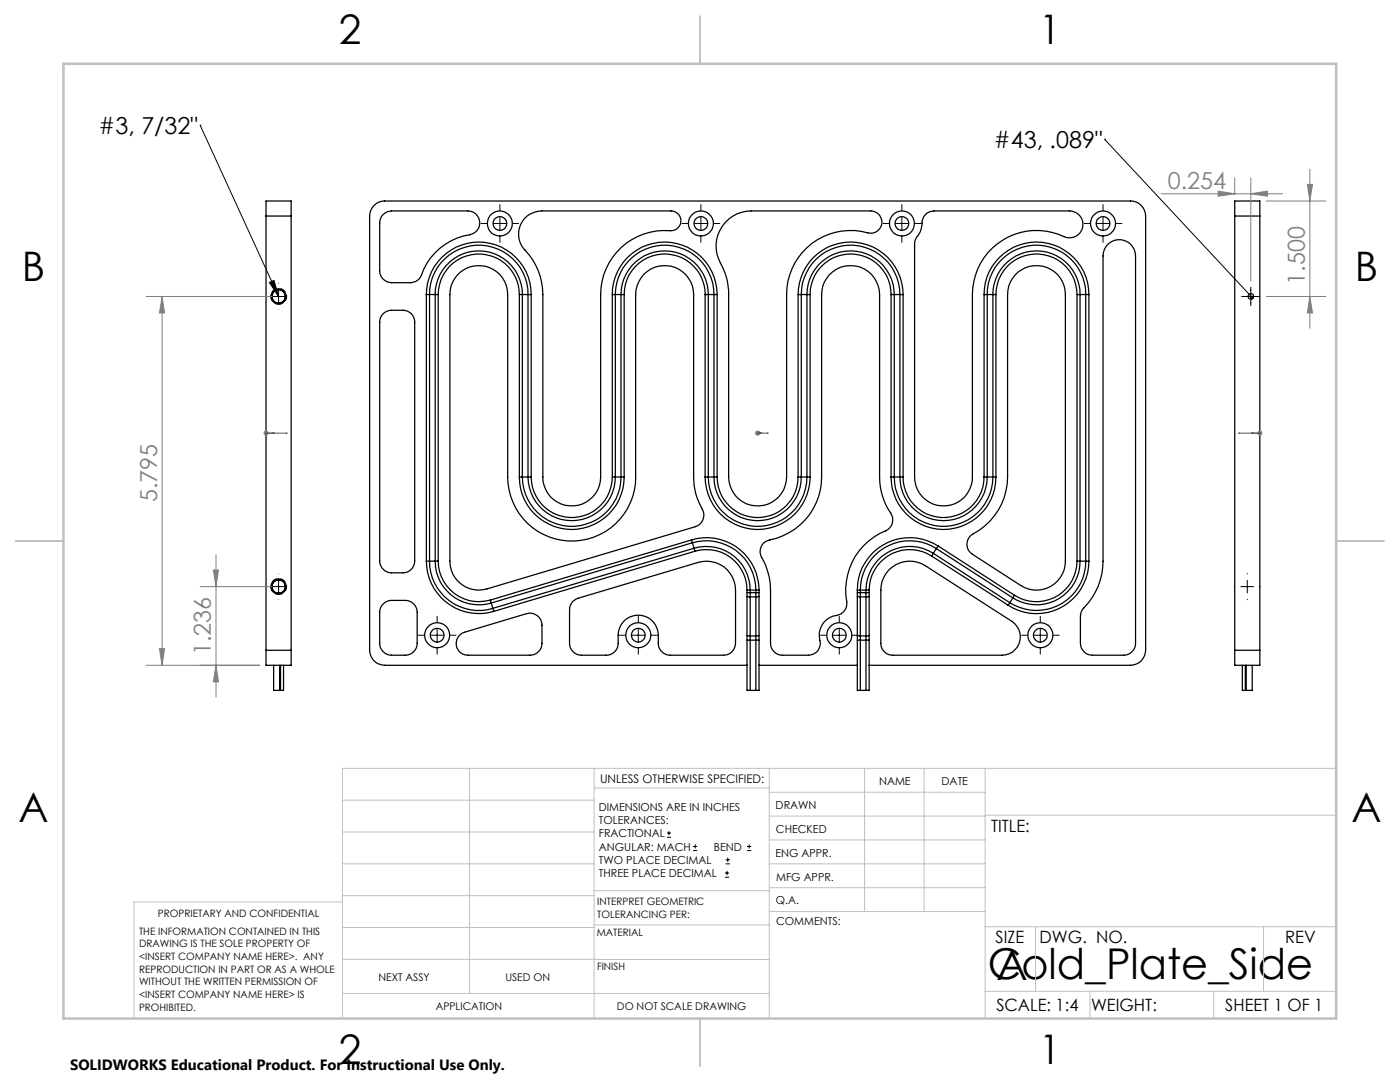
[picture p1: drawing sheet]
<svg xmlns="http://www.w3.org/2000/svg" width="279mm" height="216mm" viewBox="0 0 279 216" stroke-linecap="round" stroke-linejoin="round" font-family="sans-serif">
<g fill="none" stroke="#000" stroke-width=".25">
<path d="M53.1 43.1v-3h5v3M53.1 43.1h5M53.1 43.1v86.7M55.6 57.8l-.5 .1M56.9 59.6a1.34 1.34 0 0 1-2.2 .5 1.34 1.34 0 0 1 .3-2.2 1.34 1.34 0 0 1 1.9 1.1l-.1 .7M56.9 58.7v.1M58.1 43.1v86.7M76.5 42.8a2.31 2.31 0 0 1 1.6-.7h15.3a2.4 2.4 0 0 1 2.3 2.2 2.4 2.4 0 0 1-2 2.5 12.5 12.5 0 0 0-9.9 8.7l-.8 .7-.7 .2h-4.2a2.41 2.41 0 0 1-2.3-2.4v-9.5a2.31 2.31 0 0 1 .7-1.7zM85.1 58.8a10.5 10.5 0 0 1 10.4-10.5 10.5 10.5 0 0 1 10.5 10.5M85.1 58.8h.6M85.1 58.8v53.2M85.7 58.8a9.8 9.8 0 0 1 9.8-9.9 9.8 9.8 0 0 1 9.9 9.9"/>
<path d="M85.7 58.8h1.2M85.7 58.8v53.2M86.9 58.8h.6M86.9 58.8a8.7 8.7 0 0 1 8.6-8.7 8.7 8.7 0 0 1 8.7 8.7M86.9 58.8v53.2M87.5 58.8a8.1 8.1 0 0 1 8-8.1 8.1 8.1 0 0 1 8.1 8.1M87.5 58.8v53.2M91.3 54.8a5.8 5.8 0 0 1 6.4-1.4 5.8 5.8 0 0 1 3.6 5.4v36.4a12.8 12.8 0 0 0 12.8 12.8 12.8 12.8 0 0 0 12.8-12.8v-36.4a5.8 5.8 0 0 1 5.7-5.8 5.8 5.8 0 0 1 5.8 5.8v36.4a13.4 13.4 0 0 0 2 6.9 2.42 2.42 0 0 1-1.6 3l-41.6 12.4a5.8 5.8 0 0 1-7.4-5.5v-53.2a5.6 5.6 0 0 1 1.5-4zM103.6 58.8h.6M103.6 58.8v36.4M104.2 58.8h1.2M104.2 58.8v36.4"/>
<path d="M104.7 43.6a4.8 4.8 0 0 1 3.4-1.5h25.8a1.98 1.98 0 0 1 2 2 1.98 1.98 0 0 1-2.1 1.9 12.8 12.8 0 0 0-13.9 12.8v36.4a5.8 5.8 0 0 1-5.8 5.7 5.8 5.8 0 0 1-5.8-5.7v-36.4a13.2 13.2 0 0 0-4-9.5 4.7 4.7 0 0 1 .4-5.7zM105.4 58.8h.6M105.4 58.8v36.4M106 58.8v36.4M122.2 58.8a10.5 10.5 0 0 1 10.5-10.5 10.5 10.5 0 0 1 10.4 10.5M122.2 58.8h.6M122.2 58.8v36.4M122.8 58.8a9.8 9.8 0 0 1 9.8-9.9 9.8 9.8 0 0 1 9.9 9.9M122.8 58.8h1.1M122.8 58.8v36.4M123.9 58.8h.7M123.9 58.8a8.7 8.7 0 0 1 8.7-8.7 8.7 8.7 0 0 1 8.8 8.7"/>
<path d="M123.9 58.8v36.4M124.6 58.8a8.1 8.1 0 0 1 8-8.1 8.1 8.1 0 0 1 8.1 8.1M124.6 58.8v36.4M140.7 58.8h.7M140.7 58.8v36.4M141.4 58.8h1.1M141.4 58.8v36.4M142.5 58.8h.6M142.5 58.8v36.4M143.1 58.8v36.4M144.7 44.4a6.9 6.9 0 0 1 5.2-2.3h23.9a2.23 2.23 0 0 1 2.2 2.5 2.23 2.23 0 0 1-2.8 1.9 12.7 12.7 0 0 0-16.2 12.3v36.4a5.8 5.8 0 0 1-5.8 5.7 5.8 5.8 0 0 1-5.8-5.7v-36.4a13.5 13.5 0 0 0-2-7.2 6.9 6.9 0 0 1 1.3-7.2zM159.3 58.8a10.5 10.5 0 0 1 10.5-10.5 10.5 10.5 0 0 1 10.4 10.5"/>
<path d="M159.3 58.8h.6M159.3 58.8v36.4M159.9 58.8a9.8 9.8 0 0 1 9.9-9.9 9.8 9.8 0 0 1 9.8 9.9M159.9 58.8h1.1M159.9 58.8v36.4M161 58.8h.7M161 58.8a8.7 8.7 0 0 1 8.8-8.7 8.7 8.7 0 0 1 8.7 8.7M161 58.8v36.4M161.7 58.8a8.1 8.1 0 0 1 8.1-8.1 8.1 8.1 0 0 1 8 8.1M161.7 58.8v36.4M165.5 54.8a5.8 5.8 0 0 1 6.4-1.4 5.8 5.8 0 0 1 3.6 5.4v36.4a13.5 13.5 0 0 0 2.5 7.7 2.37 2.37 0 0 1-1.3 3 12.9 12.9 0 0 0-7.7 14.6 2.67 2.67 0 0 1-2.8 2.4 4.1 4.1 0 0 0-2.5 5.4 2.37 2.37 0 0 1-2.4 2.4h-5.1a2.41 2.41 0 0 1-2.4-2.3v-10.6a14.1 14.1 0 0 0-2-7 2.36 2.36 0 0 1 1.8-3.1 12.8 12.8 0 0 0 10.4-12.5v-36.4a5.6 5.6 0 0 1 1.5-4zM177.8 58.8h.7"/>
<path d="M177.8 58.8v36.4M178.5 58.8h1.1M178.5 58.8v36.4M179.6 58.8h.6M179.6 58.8v36.4M180.2 58.8v36.4M184.7 42.8a2.55 2.55 0 0 1 1.7-.7h27a2.69 2.69 0 0 1 2.7 3.3 2.69 2.69 0 0 1-3.8 1.8 12.8 12.8 0 0 0-18.2 11.6v36.4a5.8 5.8 0 0 1-5.8 5.7 5.8 5.8 0 0 1-5.8-5.7v-46.5a3.2 3.2 0 0 1 1-2.1l.4-1 .1-1.1a2.48 2.48 0 0 1 .7-1.7zM196.4 58.8a10.5 10.5 0 0 1 10.5-10.5 10.5 10.5 0 0 1 10.4 10.5M196.4 58.8h.6M196.4 58.8v36.4M197 58.8a9.8 9.8 0 0 1 9.9-9.9 9.8 9.8 0 0 1 9.8 9.9M197 58.8h1.2"/>
<path d="M197 58.8v36.4M198.2 58.8h.6M198.2 58.8a8.7 8.7 0 0 1 8.7-8.7 8.7 8.7 0 0 1 8.6 8.7M198.2 58.8v36.4M198.8 58.8a8.1 8.1 0 0 1 8.1-8.1 8.1 8.1 0 0 1 8 8.1M198.8 58.8v36.4M202.6 54.8a5.8 5.8 0 0 1 6.4-1.4 5.8 5.8 0 0 1 3.6 5.4v53.2a5.8 5.8 0 0 1-8.9 4.8l-9.6-6.2a2.36 2.36 0 0 1 .1-4.1 12.8 12.8 0 0 0 6.9-11.3v-36.4a5.6 5.6 0 0 1 1.5-4zM214.9 58.8h.6M214.9 58.8v53.2M215.5 58.8h1.2M215.5 58.8v53.2M216.7 58.8h.6"/>
<path d="M216.7 58.8v53.2M217.3 58.8v53.2M221.2 48.6a3.3 3.3 0 0 1 3.5-.5 3.3 3.3 0 0 1 1.9 3v77.3a2.41 2.41 0 0 1-2.3 2.3h-6.3a2.41 2.41 0 0 1-2.4-2.3v-5.5a2.31 2.31 0 0 1 .7-1.6 13.2 13.2 0 0 0 3.8-9.3v-60.9a3.3 3.3 0 0 1 1.1-2.5zM246.4 43.1v-3h5v3M246.4 43.1h5M246.4 43.1v86.7M251.4 43.1v86.7M55.9 60.5h.1M76.5 62.6a2.48 2.48 0 0 1 1.6-.7h2.3a2.29 2.29 0 0 1 2.4 2.4v47.6a2.35 2.35 0 0 1-2.4 2.4h-2.3a2.41 2.41 0 0 1-2.3-2.4v-47.6a2.31 2.31 0 0 1 .7-1.7zM103.6 95.2a10.5 10.5 0 0 0 10.5 10.5 10.5 10.5 0 0 0 10.5-10.5M103.6 95.2h.6M104.2 95.2a9.8 9.8 0 0 0 9.9 9.8 9.8 9.8 0 0 0 9.8-9.8"/>
<path d="M104.2 95.2h1.2M105.4 95.2a8.7 8.7 0 0 0 8.7 8.7 8.7 8.7 0 0 0 8.7-8.7M105.4 95.2h.6M106 95.2a8.1 8.1 0 0 0 8.1 8.1 8.1 8.1 0 0 0 8.1-8.1M122.2 95.2h.6M122.8 95.2h1.1M123.9 95.2h.7M140.7 95.2a10.5 10.5 0 0 0 10.5 10.5 10.5 10.5 0 0 0 10.5-10.5M140.7 95.2h.7M141.4 95.2a9.8 9.8 0 0 0 9.8 9.8 9.8 9.8 0 0 0 9.8-9.8M141.4 95.2h1.1M142.5 95.2a8.7 8.7 0 0 0 8.7 8.7 8.7 8.7 0 0 0 8.7-8.7"/>
<path d="M142.5 95.2h.6M143.1 95.2a8.1 8.1 0 0 0 8.1 8.1 8.1 8.1 0 0 0 8.1-8.1M159.3 95.2h.6M159.9 95.2h1.1M161 95.2h.7M177.8 95.2a10.5 10.5 0 0 0 10.5 10.5 10.5 10.5 0 0 0 10.5-10.5M177.8 95.2h.7M178.5 95.2a9.8 9.8 0 0 0 9.8 9.8 9.8 9.8 0 0 0 9.9-9.8M178.5 95.2h1.1M179.6 95.2a8.7 8.7 0 0 0 8.7 8.7 8.7 8.7 0 0 0 8.7-8.7M179.6 95.2h.6M180.2 95.2a8.1 8.1 0 0 0 8.1 8.1 8.1 8.1 0 0 0 8.1-8.1"/>
<path d="M196.4 95.2h.6M197 95.2h1.2M198.2 95.2h.6M55.6 115.7l-.5 .1M55.9 118.4h.1M56.9 117.5a1.34 1.34 0 0 1-2.2 .5 1.34 1.34 0 0 1 .3-2.2 1.34 1.34 0 0 1 1.9 1.1l-.1 .7M56.9 116.6v.1M85.1 112a10.5 10.5 0 0 0 13.5 10M85.1 112h.6M85.7 112a9.8 9.8 0 0 0 12.7 9.4M85.7 112h1.2M86.9 112h.6"/>
<path d="M86.9 112a8.7 8.7 0 0 0 11.1 8.3M87.5 112a8.1 8.1 0 0 0 10.4 7.7M97.9 119.7l.1 .6M114.4 119.9l1-.5 23.9-7.2a5.8 5.8 0 0 1 7.5 5.6v10.6a2.41 2.41 0 0 1-2.4 2.3h-10.6a2.41 2.41 0 0 1-2.4-2.3 4.9 4.9 0 0 0-1.6-4.9 4 4 0 0 0-4.2-.3 4 4 0 0 0-2.2 3.6 3.7 3.7 0 0 1-.7 3.2 2.31 2.31 0 0 1-1.7 .7h-5a2.41 2.41 0 0 1-2.3-2.3v-6.7l.1-.8zM138 107.7a10.4 10.4 0 0 1 13.5 10.1M138 107.7l.2 .6M138 107.7l-40.1 12M138.2 108.3a9.9 9.9 0 0 1 12.6 9.5M138.2 108.3l.3 1.1M138.2 108.3l-40.2 12M138.5 109.4a8.7 8.7 0 0 1 11.2 8.4M138.5 109.4l.2 .6"/>
<path d="M138.5 109.4l-40.1 12M138.7 110a8.1 8.1 0 0 1 10.4 7.8M138.7 110l-40.1 12M149.1 118.3h.6M149.1 117.8h.6M149.1 119l.6 .1M149.1 117.8v20h.6M149.7 118.3v.8M149.7 117.8v.5M149.7 119.1v7.8M149.7 117.8h1.1M149.7 118.3h1.1"/>
<path d="M149.7 119.1h1.1M150.8 117.8h.7M150.8 118.3h.7M150.8 118.3v.8M150.8 117.8v.5M150.8 119.1v7.8M151.5 119l-.7 .1M151.5 117.8v20h-.7M171.1 117.8h.6M171.1 118.3h.6M171.1 119l.6 .1M171.1 117.8v20h.6"/>
<path d="M171.7 118.3v.8M171.7 117.8h1.1M171.7 118.3h1.1M171.7 117.8v.5M171.7 119.1v7.8M171.7 119.1h1.1M172.8 118.3v.8M172.8 118.3h.7M172.8 117.8h.7M172.8 117.8v.5M172.8 119.1v7.8M173.5 119l-.7 .1"/>
<path d="M173.5 117.8v20h-.7M177.4 113.7a5.8 5.8 0 0 1 7.3-.8l17.3 11.1a3.7 3.7 0 0 1 1.5 4.1 3.7 3.7 0 0 1-3.5 2.6h-21.8a2.35 2.35 0 0 1-2.4-2.3v-10.6a5.6 5.6 0 0 1 1.6-4.1zM185.9 110.9a8.1 8.1 0 0 0-12.4 6.9M185.9 110.9l15.3 9.9M186.3 110.4a8.7 8.7 0 0 0-13.5 7.4M186.3 110.4l-.4 .5M186.3 110.4l15.2 9.9M186.9 109.5a9.9 9.9 0 0 0-15.2 8.3M186.9 109.5l15.2 9.8M186.9 109.5l-.6 .9M187.2 108.9a10.5 10.5 0 0 0-16.1 8.9M187.2 108.9l-.3 .6"/>
<path d="M187.2 108.9l15.3 9.9M202.1 119.3l-.6 1M202.5 118.8l-.4 .5M214.9 112a8.1 8.1 0 0 1-12.4 6.8M214.9 112h.6M215.5 112a8.7 8.7 0 0 1-13.4 7.3M215.5 112h1.2M216.7 112a9.8 9.8 0 0 1-15.2 8.3M216.7 112h.6M217.3 112a10.4 10.4 0 0 1-16.1 8.8M53.1 129.8v3h5v-3M53.1 129.8h5"/>
<path d="M54.6 132.8v5h1.2M55.8 137.8h.2M55.8 132.8v5M56 132.8v5M56.6 132.8v5h-.6M76.5 120.5a2.31 2.31 0 0 1 1.6-.7h2.8a2.41 2.41 0 0 1 2.4 2.4v6.2a2.41 2.41 0 0 1-2.4 2.3h-2.8a2.41 2.41 0 0 1-2.3-2.3v-6.2a2.31 2.31 0 0 1 .7-1.7zM91.8 126.7l.9-.5 12.4-3.8a2.4 2.4 0 0 1 3.1 2.3v3.7a2.41 2.41 0 0 1-2.4 2.3h-12.4a2.32 2.32 0 0 1-2.2-1.4 2.32 2.32 0 0 1 .6-2.6zM98 120.3l.4 1.1M98.4 121.4l.2 .6M149.1 132.8h-72.3a3 3 0 0 1-3-3v-86.7a3 3 0 0 1 3-3h148.8a3 3 0 0 1 3 3v86.7a3 3 0 0 1-3 3h-52.1M149.1 126.8l.6 .1M149.1 127.7h.6"/>
<path d="M149.7 126.9v.8M149.7 127.7v10.1M149.7 126.9h1.1M149.7 127.7h1.1M149.7 137.8h1.1M150.8 127.7h.7M150.8 126.9v.8M150.8 127.7v10.1M151.5 126.8l-.7 .1M151.5 132.8h19.6M171.1 126.8l.6 .1M171.1 127.7h.6"/>
<path d="M171.7 126.9v.8M171.7 127.7v10.1M171.7 126.9h1.1M171.7 127.7h1.1M171.7 137.8h1.1M172.8 126.9v.8M172.8 127.7h.7M172.8 127.7v10.1M173.5 126.8l-.7 .1M201.5 120.3l-.3 .5M246.4 129.8v3h5v-3M246.4 129.8h5"/>
<path d="M247.9 132.8v5h.6M248.5 137.8h.2M248.5 132.8v5M248.7 132.8v5M249.9 132.8v5h-1.2"/>
<circle cx="55.6" cy="59.2" r="1.51"/>
<circle cx="55.6" cy="59.1" r="1.35"/>
<circle cx="99.7" cy="44.6" r="2.5"/>
<circle cx="99.8" cy="44.6" r="1.38"/>
<circle cx="139.9" cy="44.6" r="1.38"/>
<circle cx="139.9" cy="44.6" r="2.5"/>
<circle cx="180" cy="44.6" r="1.37"/>
<circle cx="180" cy="44.6" r="2.5"/>
<circle cx="220.1" cy="44.6" r="1.38"/>
<circle cx="220.1" cy="44.6" r="2.51"/>
<circle cx="249.6" cy="59.2" r=".57"/>
<circle cx="55.6" cy="117" r="1.51"/>
<circle cx="55.6" cy="117.1" r="1.34"/>
<circle cx="87.2" cy="126.8" r="1.37"/>
<circle cx="87.3" cy="126.8" r="2.5"/>
<circle cx="127.4" cy="126.7" r="1.38"/>
<circle cx="127.4" cy="126.7" r="2.51"/>
<circle cx="167.5" cy="126.8" r="1.37"/>
<circle cx="167.5" cy="126.8" r="2.5"/>
<circle cx="207.6" cy="126.8" r="2.5"/>
<circle cx="207.6" cy="126.7" r="1.38"/>
</g>
<g fill="none" stroke="#000" stroke-width=".2">
<path d="M39.9 25h.1M39.9 25l15.7 34.2M220.5 27.8h.1M220.5 27.8l29.4 31.5M53 59.2h.1M53.8 56.4l.9-.4 .9 3.2zM54.3 59.2h2.6M55.6 56.5v.1M55.6 57.9v2.5M58.1 59.2h.1M96 44.6h1.2M98.5 44.6h2.5"/>
<path d="M99.8 40.8v1.3M99.8 43.3v2.6M99.8 47.1v1.3M102.3 44.6h1.2M136.1 44.6h1.2M138.6 44.6h2.5M139.9 40.8v1.3M139.9 43.3v2.6M139.9 47.1v1.3M142.4 44.6h1.3M176.2 44.6h1.2M178.7 44.6h2.6"/>
<path d="M180 40.8v1.3M180 43.3v2.6M180 47.1v1.3M182.5 44.6h1.3M216.4 44.6h1.2M218.9 44.6h2.5M220.1 40.8v1.3M220.1 43.3v2.6M220.1 47.1v1.3M222.7 44.6h1.2M247.8 59.2h3.7M249.6 57.3v3.7"/>
<path d="M55.6 61.7v.1M53 117.1h.1M54.3 117.1h2.6M55.6 114.4v.1M55.6 115.8v2.5M55.6 119.6v.1M58.1 117.1h.1M246.3 117.1h.1M247.6 117.1h2.6M248.9 114.4v.1M248.9 115.8v2.5M248.9 119.6v.1"/>
<path d="M251.5 117.1h.1M83.5 126.8h1.2M86 126.8h2.5M87.2 123v1.2M87.2 125.5v2.5M87.2 129.3v1.2M89.8 126.8h1.2M123.6 126.8h1.2M126.1 126.8h2.6M127.4 123v1.2M127.4 125.5v2.5M127.4 129.3v1.2"/>
<path d="M129.9 126.8h1.3M163.7 126.8h1.3M166.2 126.8h2.6M167.5 123v1.2M167.5 125.5v2.5M167.5 129.3v1.2M170 126.8h1.3M203.9 126.8h1.2M206.3 126.8h2.6M207.6 123v1.2M207.6 125.5v2.5M207.6 129.3v1.2"/>
<path d="M210.1 126.8h1.3M133.1 167.1h.8M133.1 166.2h.8M133.5 165.8v.9M138.3 169.7h.8M138.3 168.9h.8M138.7 168.5v.8M144.7 175h.8M144.7 174.2h.8M144.8 172.4h.9M144.8 171.6h.9M145.1 173.8v.8"/>
<path d="M145.2 171.1v.9M149.1 169.7h.8M149.1 168.9h.8M149.5 168.5v.8"/>
</g>
<g fill="none" stroke="#00f" stroke-width=".2">
<path d="M53.1 86.4h.1zM53.1 86.4h.1M53.1 86.4h4.2M54.8 86.4h-.4h.4M57.3 86.4h-.2h.2M151.1 86.4h.2zM151.2 86.4h.1zM151.2 86.4h.1M151.2 86.4h2.1M152 86.4h-.4h.4M153.3 86.4h-.2h.2M247.2 86.4h.2h-.2"/>
<path d="M247.2 86.4h4.2M249.7 86.4h.5h-.5M251.3 86.4h.2zM251.4 86.4h.1zM251.4 86.4h.1"/>
</g>
<g fill="none" stroke="#808080" stroke-width=".2">
<path d="M231.7 38.7h24.3M243.1 38.1l3.3 .6-3.3 .5zM246.4 35.5v3.3M249.6 38.7l3.3-.6v1.1zM249.6 35.5v20.6M260.9 36.8h1l-.5 3.3zM261.4 33.8v31.7M29.2 59.2h25.1M32.3 59.2l.5 3.2h-1zM32.3 59.2v73.6M252.7 40.1h11.9M252.7 59.2h11.9"/>
<path d="M261.4 59.2l.5 3.2h-1zM52.6 86.4h1M52.7 86.1l.7 .7M53.1 85.9v1M53.4 86.1l-.7 .7M150.7 86.4h1M150.8 86.1l.8 .7M151.2 85.9v1M151.6 86.1l-.8 .7M250.9 86.4h1M251.1 86.1l.7 .7M251.4 85.9v1"/>
<path d="M251.8 86.1l-.7 .7M39.9 117.1h14.4M42.6 113.7h1l-.5 3.4zM43.1 110.7v28.4M29.2 132.8h22.6M31.8 129.4h1l-.5 3.4zM43.1 132.8l.5 3.3h-1z"/>
</g>
<path d="M55.6 60.7a1.59 1.59 0 0 1-1.4-2.3 1.59 1.59 0 0 1 2.7-.2 1.59 1.59 0 0 1-1.1 2.5h-.2M55.6 118.6a1.59 1.59 0 0 1-1.4-2.3 1.59 1.59 0 0 1 2.7-.2 1.59 1.59 0 0 1-1.1 2.5h-.2" fill="none" stroke="#000" stroke-width=".2" stroke-dasharray="1.3 .6" stroke-dashoffset=".4" stroke-linecap="butt"/>
<g fill="none" stroke="#c0c0c0" stroke-width=".2">
<path d="M68.3 159.7h50.3M93.7 153.3v44.9M118.6 153.3v49.9M118.6 157.2h34.9M153.5 153.3v49.9M153.5 158.1h43.1M172.5 153.3v28.6M184.4 153.3v28.6M196.6 153.3v49.9M266.7 153.3h-198.4v49.9M68.3 178.7h50.3M68.3 172.4h50.3"/>
<path d="M68.3 166h50.3M68.3 180h-41.6v23.2M118.6 177.7h35M153.5 167.6h43.1M153.5 162.8h43.1M153.5 172.4h43.1M153.5 177.1h43.1M196.6 162.7h70.1M68.3 198.2h85.2M68.3 191.4l85.2 .1M68.3 185.1h50.3M118.6 184.6h35"/>
<path d="M153.6 181.9h43M196.6 197.8h70.1M196.6 184.9h70.1M206.7 184.9v12.9M217.5 197.8v5.4M242.2 197.8v5.4M252.2 184.9v12.9"/>
</g>
<path d="M139.7 3.2v9.5M3.1 107.9h9.6M266.7 107.9h9.5M139.7 203.2v9.6" fill="none" stroke="#c0c0c0" stroke-width=".25"/>
<path d="M12.7 12.7h254v190.5h-254z" fill="none" stroke="#c0c0c0" stroke-width=".5"/>
<g fill="#00f">
<path d="M153.1 86.4h.2zM151.2 86.4h.1zM151.6 86.4h.4zM151.1 86.4h.2zM53.1 86.4h.1zM57.1 86.4h.2z"/>
<path d="M251.3 86.4h.2zM249.7 86.4h.5z"/>
<path d="M251.4 86.4h.1zM247.2 86.4h.2z"/>
<path d="M53 86.4h.2zM54.4 86.4h.4z"/>
</g>
<path d="M249.6 59.1h.1a.33 .33 0 0 1 .4 0 .33 .33 0 0 1 0 .5l-.2-.3 .2 .3a.34 .34 0 0 1-.5 0 .34 .34 0 0 1 0-.5z" fill="#000"/>
<g fill="#808080">
<path d="M249.6 38.7l3.3-.6v1.1zM243.1 38.1l3.3 .6-3.3 .5z"/>
<path d="M43.1 132.8l.5 3.3h-1zM42.6 113.7h1l-.5 3.4zM31.8 129.4h1l-.5 3.4zM32.3 59.2l.5 3.2h-1zM261.4 59.2l.5 3.2h-1zM260.9 36.8h1l-.5 3.3z"/>
</g>
<path d="M53.8 56.4l.9-.4 .9 3.2z" fill="#000"/>
<g font-size="8.5">
<text x="197.1" y="195.4">Cold_Plate_Side</text>
<text x="198.9" y="195.5">A</text>
</g>
<g font-size="8.1">
<text x="67.6" y="8.9">2</text>
<text x="207.3" y="8.9">1</text>
<text x="4.4" y="56.2">B</text>
<text x="270.4" y="56.2">B</text>
<text x="3.7" y="164.1">A</text>
<text x="269.7" y="164.1">A</text>
<text x="67.6" y="212.4">2</text>
<text x="207.3" y="212.4">1</text>
</g>
<g font-size="4.7">
<text x="19.7" y="26.7">#3, 7/32&quot;</text>
<text x="198.4" y="29.5">#43, .089&quot;</text>
</g>
<g font-size="4.7" fill="#808080">
<text x="233.1" y="37.6">0.254</text>
<text x="260.4" y="56.8" transform="rotate(-90 260.4 56.8)">1.500</text>
<text x="31.3" y="100.2" transform="rotate(-90 31.3 100.2)">5.795</text>
<text x="42.1" y="130.7" transform="rotate(-90 42.1 130.7)">1.236</text>
</g>
<g font-size="3.4">
<text x="197.8" y="166">TITLE:</text>
<text x="198.7" y="188.1">SIZE</text>
<text x="207.5" y="188.1">DWG. NO.</text>
<text x="256.5" y="188.2">REV</text>
<text x="198.8" y="201.7">SCALE: 1:4</text>
<text x="217.7" y="201.8">WEIGHT:</text>
<text x="244.5" y="201.7">SHEET 1 OF 1</text>
</g>
<text font-size="3" x="14" y="213.5">SOLIDWORKS Educational Product. For Instructional Use Only.</text>
<text font-size="2.4" x="119.8" y="156.2">UNLESS OTHERWISE SPECIFIED:</text>
<g font-size="2.2">
<text x="119.5" y="161.8">DIMENSIONS ARE IN INCHES</text>
<text x="154.8" y="161.4">DRAWN</text>
<text x="175.4" y="156.6">NAME</text>
<text x="187.9" y="156.7">DATE</text>
<text x="119.5" y="164.4">TOLERANCES:</text>
<text x="119.5" y="167.1">FRACTIONAL</text>
<text x="154.9" y="166.3">CHECKED</text>
<text x="119.5" y="169.7">ANGULAR: MACH</text>
<text x="119.5" y="172.4">TWO PLACE DECIMAL</text>
<text x="142.5" y="169.7">BEND</text>
<text x="154.8" y="170.9">ENG APPR.</text>
<text x="119.5" y="175">THREE PLACE DECIMAL</text>
<text x="154.9" y="175.7">MFG APPR.</text>
<text x="154.9" y="180.4">Q.A.</text>
<text x="154.9" y="184.6">COMMENTS:</text>
</g>
<g font-size="2.1">
<text x="75.5" y="195.7">NEXT ASSY</text>
<text x="100.9" y="195.7">USED ON</text>
<text x="86.9" y="201.5">APPLICATION</text>
<text x="123.1" y="201.6">DO NOT SCALE DRAWING</text>
</g>
<g font-size="2">
<text x="31.5" y="182.9">PROPRIETARY AND CONFIDENTIAL</text>
<text x="119.2" y="180.6">INTERPRET GEOMETRIC</text>
<text x="119.2" y="183.1">TOLERANCING PER:</text>
<text x="27.8" y="186.5">THE INFORMATION CONTAINED IN THIS</text>
<text x="27.8" y="189">DRAWING IS THE SOLE PROPERTY OF</text>
<text x="27.8" y="191.6">&lt;INSERT COMPANY NAME HERE&gt;. ANY</text>
<text x="119.1" y="186.7">MATERIAL</text>
<text x="27.8" y="194.1">REPRODUCTION IN PART OR AS A WHOLE</text>
<text x="27.8" y="196.6">WITHOUT THE WRITTEN PERMISSION OF</text>
<text x="119.1" y="193.5">FINISH</text>
<text x="27.8" y="199.1">&lt;INSERT COMPANY NAME HERE&gt; IS</text>
<text x="27.8" y="201.7">PROHIBITED.</text>
</g>
</svg>
